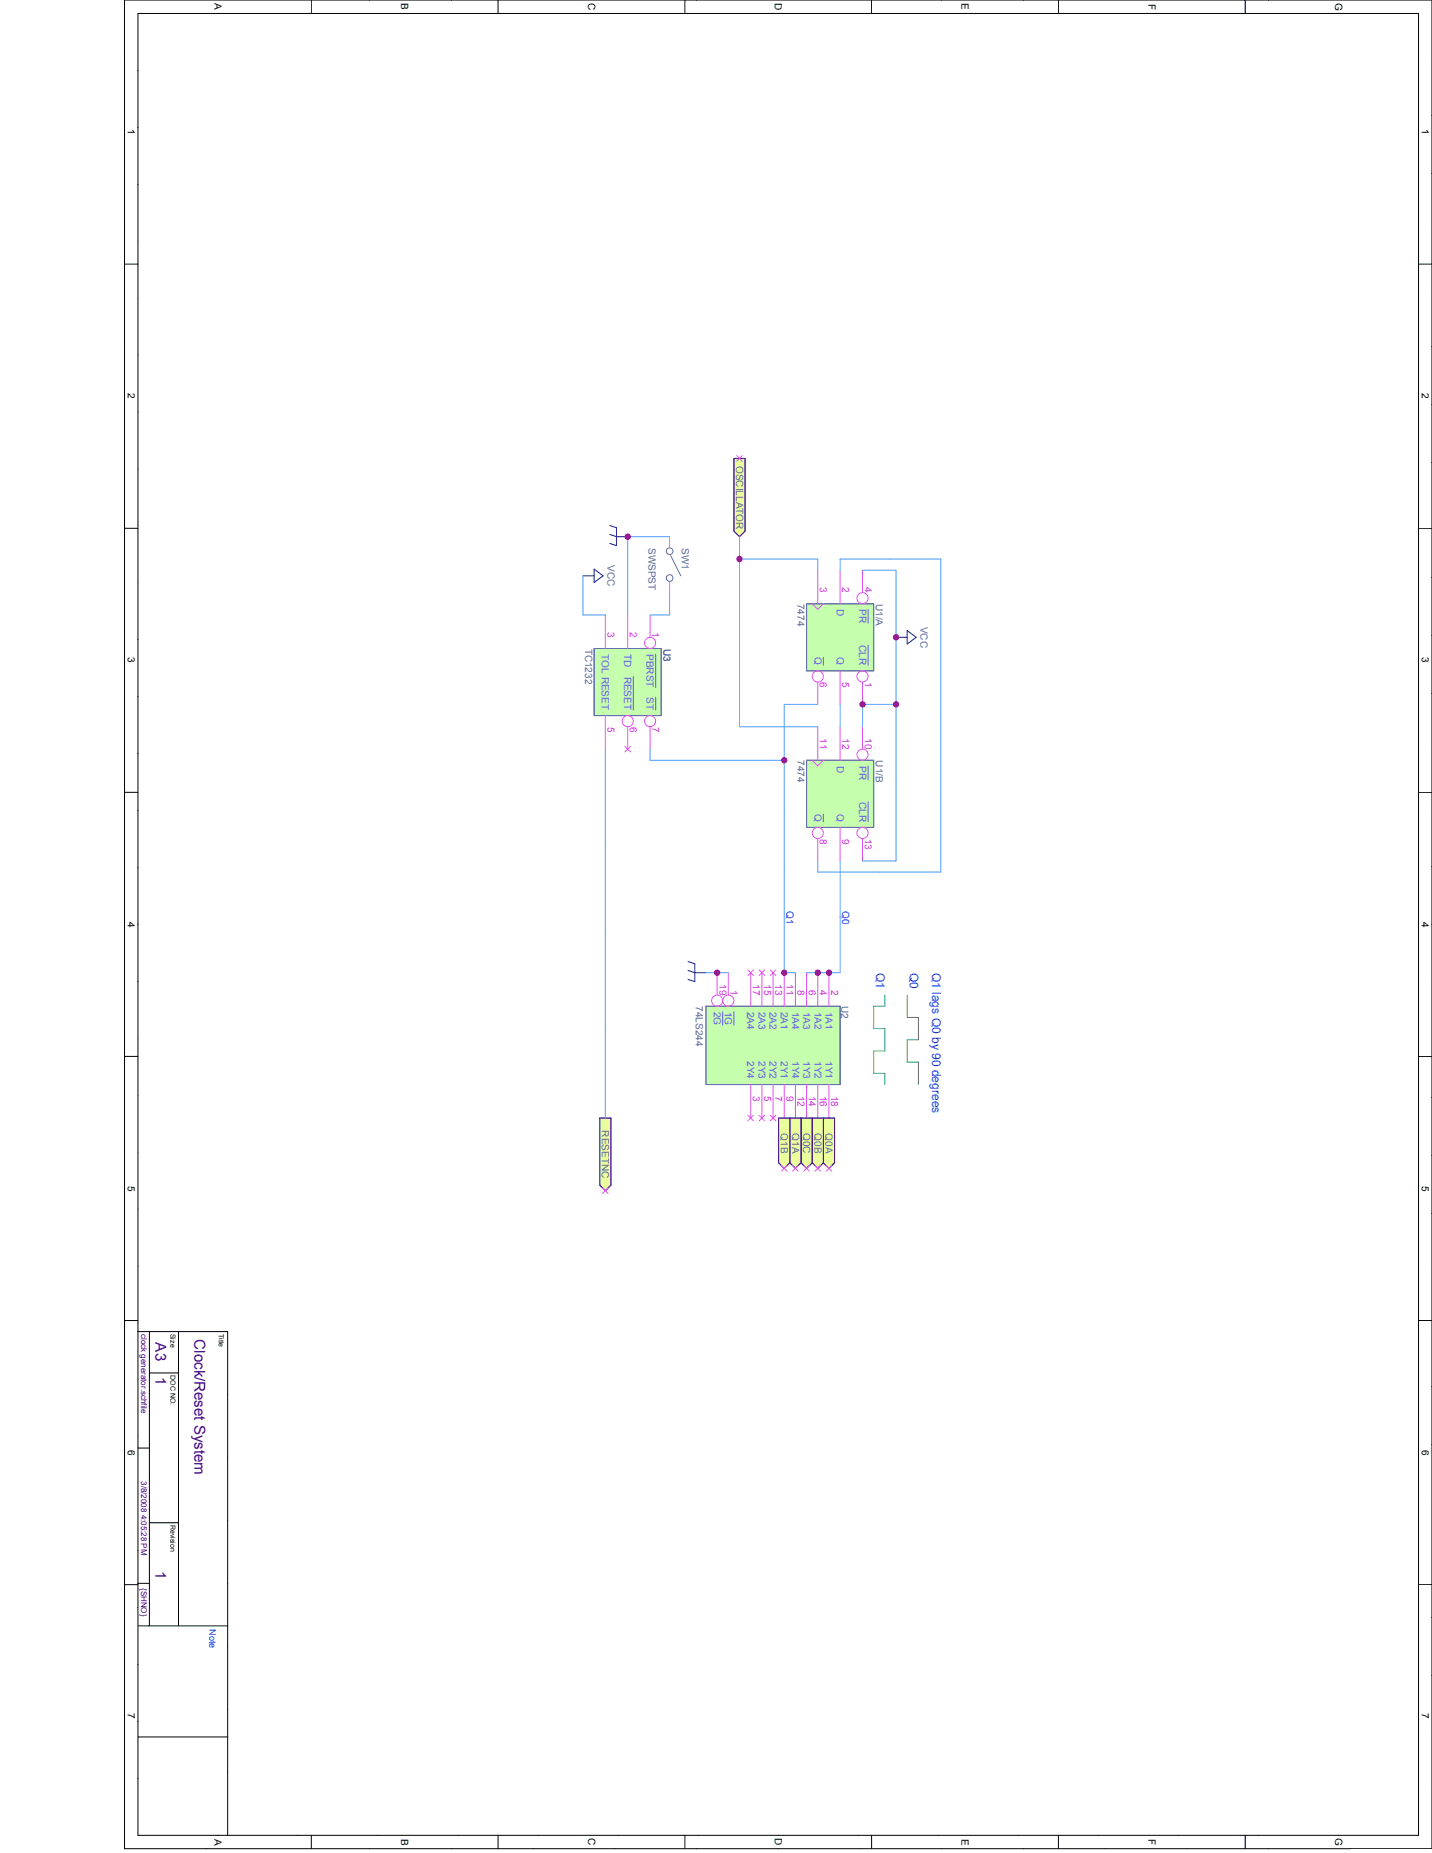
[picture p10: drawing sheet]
<svg xmlns="http://www.w3.org/2000/svg" width="216mm" height="279mm" viewBox="0 0 216 279" stroke-linecap="round" stroke-linejoin="round" font-family="sans-serif">
<g fill="none" stroke="#000" stroke-width=".15">
<path d="M18.8 0h197.1v278.8h-197.1zM20.8 2h193.1v274.7h-193.1zM46.9 0v2M75.1 0v2M103.3 0v2M131.4 0v2M159.6 0v2M187.7 0v2M18.8 39.8h2M213.9 39.8h2M18.8 79.7h2M213.9 79.7h2"/>
<path d="M18.8 119.5h2M213.9 119.5h2M18.8 159.3h2M213.9 159.3h2M18.8 199.1h2M213.9 199.1h2M20.8 200.8h13.5v75.9M20.8 218.3h1.7M22.5 200.8v44.3M22.5 207h4.4M26.9 200.8v44.3M18.8 238.9h2"/>
<path d="M20.8 238.7h1.7M22.5 229.6h4.4M213.9 238.9h2M20.8 245.1h13.5M20.8 261.9h13.6M46.9 276.7v2.1M75.1 276.7v2.1M103.3 276.7v2.1M131.4 276.7v2.1M159.6 276.7v2.1M187.7 276.7v2.1"/>
</g>
<path d="M22.5 245.1h.1M26.9 245.1h.1" fill="none" stroke="#31b34f" stroke-width=".15"/>
<path d="M121.6 114.6h10.1v10.2h-10.1z" fill-rule="evenodd" fill="#c5ffad"/>
<path d="M121.6 114.6h10.1v10.2h-10.1z" fill="none" stroke="#636ea1" stroke-width=".15"/>
<g fill="none" stroke="#e54fff" stroke-width=".15">
<path d="M122.5 114.6l.8 .9 .8-.9M123.3 109.6v5M126.7 109.6v5M130 109.6v3.4M123.3 126.4v3.4M126.7 124.8v5M130 126.4v3.4"/>
<circle cx="130" cy="113.8" r=".84"/>
<circle cx="123.3" cy="125.6" r=".84"/>
<circle cx="130" cy="125.6" r=".84"/>
</g>
<path d="M130.9 115.5v2.1M124.1 122.7v1.2M130.9 120.9v3" fill="none" stroke="#6a5afa" stroke-width=".15"/>
<path d="M106.4 151.7h20.3v11.8h-20.3z" fill-rule="evenodd" fill="#c5ffad"/>
<path d="M106.4 151.7h20.3v11.8h-20.3z" fill="none" stroke="#636ea1" stroke-width=".15"/>
<g fill="none" stroke="#e54fff" stroke-width=".15">
<path d="M108.1 146.7v3.3M109.8 146.7v3.3M112.8 146.2l.8 .9M113.2 146.7v5M113.6 146.2l-.8 .9M114.4 146.2l.9 .9M114.9 146.7v5M115.3 146.2l-.9 .9M116.1 146.2l.9 .9M116.6 146.7v5M117 146.2l-.9 .9M118.2 146.7v5"/>
<path d="M119.9 146.7v5M121.6 146.7v5M123.3 146.7v5M125 146.7v5M112.8 168.2l.8 .8M113.2 163.5v5.1M113.6 168.2l-.8 .8M114.4 168.2l.9 .8M114.9 163.5v5.1M115.3 168.2l-.9 .8M116.1 168.2l.9 .8M116.6 163.5v5.1"/>
<path d="M117 168.2l-.9 .8M118.2 163.5v5.1M119.9 163.5v5.1M121.6 163.5v5.1M123.3 163.5v5.1M125 163.5v5.1"/>
<circle cx="108.1" cy="150.9" r=".84"/>
<circle cx="109.8" cy="150.9" r=".84"/>
</g>
<path d="M109 152.6v2M110.6 152.6v2" fill="none" stroke="#6a5afa" stroke-width=".15"/>
<path d="M89.6 97.8h10.1v10.1h-10.1z" fill-rule="evenodd" fill="#c5ffad"/>
<path d="M89.6 97.8h10.1v10.1h-10.1z" fill="none" stroke="#636ea1" stroke-width=".15"/>
<g fill="none" stroke="#e54fff" stroke-width=".15">
<path d="M91.3 92.7v5.1M94.6 92.7v5.1M98 92.7v3.4M91.3 107.9v5.1M94.2 112.5l.9 .9M94.6 109.6v3.4M95.1 112.5l-.9 .9M98 109.6v3.4"/>
<circle cx="98" cy="96.9" r=".84"/>
<circle cx="94.6" cy="108.7" r=".84"/>
<circle cx="98" cy="108.7" r=".84"/>
</g>
<path d="M98.9 98.6v5.1M95.5 102v5.1M98.9 105.1v2" fill="none" stroke="#6a5afa" stroke-width=".15"/>
<path d="M121.6 91h10.1v10.2h-10.1z" fill-rule="evenodd" fill="#c5ffad"/>
<path d="M121.6 91h10.1v10.2h-10.1z" fill="none" stroke="#636ea1" stroke-width=".15"/>
<g fill="none" stroke="#e54fff" stroke-width=".15">
<path d="M122.5 91l.8 .9 .8-.9M123.3 86v5M126.7 86v5M130 86v3.4M123.3 102.8v3.4M126.7 101.2v5M130 102.8v3.4"/>
<circle cx="130" cy="90.2" r=".84"/>
<circle cx="123.3" cy="102" r=".84"/>
<circle cx="130" cy="102" r=".84"/>
</g>
<path d="M124.1 99.1v1.2M130.9 91.9v2.1M130.9 97.3v3" fill="none" stroke="#6a5afa" stroke-width=".15"/>
<path d="M110.6 69.1h1.7v11l-.8 .8-.9-.8z" fill-rule="evenodd" fill="#eafe9b"/>
<path d="M110.6 69.1h1.7v11l-.8 .8-.9-.8z" fill="none" stroke="#58209d" stroke-width=".15"/>
<path d="M111.1 68.7l.8 .8M111.9 68.7l-.8 .8M101 80.9v1.7M101 87.7v1.7" fill="none" stroke="#e54fff" stroke-width=".15"/>
<g fill="none" stroke="#636ea1" stroke-width=".15">
<path d="M101.1 83.8l1.5 3"/>
<circle cx="101" cy="87.2" r=".5"/>
<circle cx="101" cy="83.1" r=".5"/>
</g>
<path d="M133.4 150v1.7h-1.7v3.4h1.7v3.4h-1.7v3.3h1.7v1.7M136.8 150v3.4h1.7v3.4h-1.7v3.4h1.7v3.3" fill="none" stroke="#31b34f" stroke-width=".15"/>
<path d="M135.1 96.1h1.7M136.8 95.1l1.3 1-1.3 1zM103.7 146.3l1.1 .4h1.6M103.7 145l1.1 .3v2.7l-1.1-.3" fill="none" stroke="#181a93" stroke-width=".15"/>
<path d="M124.1 168.6h1.7v6.7l-.8 .9-.9-.9z" fill-rule="evenodd" fill="#eafe9b"/>
<path d="M124.1 168.6h1.7v6.7l-.8 .9-.9-.9z" fill="none" stroke="#58209d" stroke-width=".15"/>
<path d="M124.6 175.8l.8 .8M125.4 175.8l-.8 .8" fill="none" stroke="#e54fff" stroke-width=".15"/>
<path d="M122.5 168.6h1.6v6.7l-.8 .9-.8-.9z" fill-rule="evenodd" fill="#eafe9b"/>
<path d="M122.5 168.6h1.6v6.7l-.8 .9-.8-.9z" fill="none" stroke="#58209d" stroke-width=".15"/>
<path d="M122.9 175.8l.8 .8M123.7 175.8l-.8 .8" fill="none" stroke="#e54fff" stroke-width=".15"/>
<path d="M120.8 168.6h1.7v6.7l-.9 .9-.8-.9z" fill-rule="evenodd" fill="#eafe9b"/>
<path d="M120.8 168.6h1.7v6.7l-.9 .9-.8-.9z" fill="none" stroke="#58209d" stroke-width=".15"/>
<path d="M121.2 175.8l.8 .8M122 175.8l-.8 .8" fill="none" stroke="#e54fff" stroke-width=".15"/>
<path d="M119.1 168.6h1.7v6.7l-.9 .9-.8-.9z" fill-rule="evenodd" fill="#eafe9b"/>
<path d="M119.1 168.6h1.7v6.7l-.9 .9-.8-.9z" fill="none" stroke="#58209d" stroke-width=".15"/>
<path d="M119.5 175.8l.8 .8M120.3 175.8l-.8 .8" fill="none" stroke="#e54fff" stroke-width=".15"/>
<path d="M117.4 168.6h1.7v6.7l-.9 .9-.8-.9z" fill-rule="evenodd" fill="#eafe9b"/>
<path d="M117.4 168.6h1.7v6.7l-.9 .9-.8-.9z" fill="none" stroke="#58209d" stroke-width=".15"/>
<path d="M117.8 175.8l.9 .8M118.7 175.8l-.9 .8" fill="none" stroke="#e54fff" stroke-width=".15"/>
<path d="M91.9 79.2l1 .4v2.7l-1-.4M87.9 86.8h1.7M89.6 85.8l1.3 1-1.3 1zM91.9 80.6l1 .3h1.7" fill="none" stroke="#181a93" stroke-width=".15"/>
<path d="M90.4 168.6h1.7v10.1l-.8 .8-.9-.8z" fill-rule="evenodd" fill="#eafe9b"/>
<path d="M90.4 168.6h1.7v10.1l-.8 .8-.9-.8z" fill="none" stroke="#58209d" stroke-width=".15"/>
<path d="M90.8 179.1l.9 .9M91.7 179.1l-.9 .9" fill="none" stroke="#e54fff" stroke-width=".15"/>
<g fill="none" stroke="#4b9cff" stroke-width=".15">
<path d="M87.9 86.8v5.9h3.4M101 80.9h-6.4v11.8M101 89.4v3.3h-3M111.5 80.9v28.7h11.8M111.5 84.3h11.8v1.7M126.7 86v-1.7h15.1v47.2h-18.5v-1.7M130 86h5.1v43.8h-5.1M91.3 113v55.6M98 113v1.6h20.2M123.3 106.2h-5.1v40.5h1.7M126.7 106.2v3.4M135.1 106.2h-5.1v3.4"/>
<path d="M126.7 129.8v16.9h-5.1M106.4 146.7h3.4"/>
</g>
<circle cx="135.1" cy="96.1" r=".4" fill="#bf0a85"/>
<circle cx="135.1" cy="96.1" r=".4" fill="none" stroke="#bf0a85" stroke-width=".15"/>
<circle cx="135.1" cy="106.2" r=".4" fill="#bf0a85"/>
<circle cx="135.1" cy="106.2" r=".4" fill="none" stroke="#bf0a85" stroke-width=".15"/>
<circle cx="130" cy="106.2" r=".4" fill="#bf0a85"/>
<circle cx="130" cy="106.2" r=".4" fill="none" stroke="#bf0a85" stroke-width=".15"/>
<circle cx="118.2" cy="114.6" r=".4" fill="#bf0a85"/>
<circle cx="118.2" cy="114.6" r=".4" fill="none" stroke="#bf0a85" stroke-width=".15"/>
<circle cx="108.1" cy="146.7" r=".4" fill="#bf0a85"/>
<circle cx="108.1" cy="146.7" r=".4" fill="none" stroke="#bf0a85" stroke-width=".15"/>
<circle cx="125" cy="146.7" r=".4" fill="#bf0a85"/>
<circle cx="125" cy="146.7" r=".4" fill="none" stroke="#bf0a85" stroke-width=".15"/>
<circle cx="111.5" cy="84.3" r=".4" fill="#bf0a85"/>
<circle cx="111.5" cy="84.3" r=".4" fill="none" stroke="#bf0a85" stroke-width=".15"/>
<circle cx="118.2" cy="146.7" r=".4" fill="#bf0a85"/>
<circle cx="118.2" cy="146.7" r=".4" fill="none" stroke="#bf0a85" stroke-width=".15"/>
<circle cx="123.3" cy="146.7" r=".4" fill="#bf0a85"/>
<circle cx="123.3" cy="146.7" r=".4" fill="none" stroke="#bf0a85" stroke-width=".15"/>
<circle cx="94.6" cy="80.9" r=".4" fill="#bf0a85"/>
<circle cx="94.6" cy="80.9" r=".4" fill="none" stroke="#bf0a85" stroke-width=".15"/>
<g font-size="2.3" fill="#420084">
<text x="23.4" y="202.4" transform="rotate(90 23.4 202.4)">A3</text>
<text x="29.3" y="202" transform="rotate(90 29.3 202)">Clock/Reset System</text>
<text x="23.4" y="207.7" transform="rotate(90 23.4 207.7)">1</text>
<text x="23.4" y="236.9" transform="rotate(90 23.4 236.9)">1</text>
</g>
<g font-size="1.8" fill="#1021ff">
<text x="132.1" y="146.7" transform="rotate(90 132.1 146.7)">Q1</text>
<text x="137.2" y="146.7" transform="rotate(90 137.2 146.7)">Q0</text>
<text x="140.5" y="146.7" transform="rotate(90 140.5 146.7)">Q1 lags Q0 by 90 degrees</text>
</g>
<g font-size="1.5">
<text x="32.3" y=".5" transform="rotate(90 32.3 .5)">A</text>
<text x="60.5" y=".5" transform="rotate(90 60.5 .5)">B</text>
<text x="88.7" y=".5" transform="rotate(90 88.7 .5)">C</text>
<text x="116.8" y=".5" transform="rotate(90 116.8 .5)">D</text>
<text x="145" y=".5" transform="rotate(90 145 .5)">E</text>
<text x="173.1" y=".6" transform="rotate(90 173.1 .6)">F</text>
<text x="201.3" y=".4" transform="rotate(90 201.3 .4)">G</text>
<text x="19.3" y="19.5" transform="rotate(90 19.3 19.5)">1</text>
<text x="214.4" y="19.5" transform="rotate(90 214.4 19.5)">1</text>
<text x="19.3" y="59.3" transform="rotate(90 19.3 59.3)">2</text>
<text x="214.4" y="59.3" transform="rotate(90 214.4 59.3)">2</text>
<text x="19.3" y="99.1" transform="rotate(90 19.3 99.1)">3</text>
<text x="214.4" y="99.1" transform="rotate(90 214.4 99.1)">3</text>
<text x="19.3" y="139" transform="rotate(90 19.3 139)">4</text>
<text x="214.4" y="139" transform="rotate(90 214.4 139)">4</text>
<text x="19.3" y="178.8" transform="rotate(90 19.3 178.8)">5</text>
<text x="214.4" y="178.8" transform="rotate(90 214.4 178.8)">5</text>
<text x="19.3" y="218.6" transform="rotate(90 19.3 218.6)">6</text>
<text x="214.4" y="218.6" transform="rotate(90 214.4 218.6)">6</text>
<text x="19.3" y="258.2" transform="rotate(90 19.3 258.2)">7</text>
<text x="214.4" y="258.2" transform="rotate(90 214.4 258.2)">7</text>
<text x="32.3" y="277.2" transform="rotate(90 32.3 277.2)">A</text>
<text x="60.5" y="277.2" transform="rotate(90 60.5 277.2)">B</text>
<text x="88.7" y="277.2" transform="rotate(90 88.7 277.2)">C</text>
<text x="116.8" y="277.2" transform="rotate(90 116.8 277.2)">D</text>
<text x="145" y="277.2" transform="rotate(90 145 277.2)">E</text>
<text x="173.1" y="277.3" transform="rotate(90 173.1 277.3)">F</text>
<text x="201.3" y="277.2" transform="rotate(90 201.3 277.2)">G</text>
</g>
<g font-size="1.5" fill="#546e96">
<text x="111" y="70.2" transform="rotate(90 111 70.2)">OSCILLATOR</text>
<text x="97.8" y="82.6" transform="rotate(90 97.8 82.6)">SWSPST</text>
<text x="102.8" y="82.6" transform="rotate(90 102.8 82.6)">SW1</text>
<text x="91.6" y="85.2" transform="rotate(90 91.6 85.2)">VCC</text>
<text x="120.3" y="91" transform="rotate(90 120.3 91)">7474</text>
<text x="132.1" y="91" transform="rotate(90 132.1 91)">U1/A</text>
<text x="138.8" y="94.5" transform="rotate(90 138.8 94.5)">VCC</text>
<text x="88.2" y="97.8" transform="rotate(90 88.2 97.8)">TC1232</text>
<text x="100" y="97.8" transform="rotate(90 100 97.8)">U3</text>
<text x="120.3" y="114.6" transform="rotate(90 120.3 114.6)">7474</text>
<text x="132.1" y="114.6" transform="rotate(90 132.1 114.6)">U1/B</text>
<text x="104.9" y="151.7" transform="rotate(90 104.9 151.7)">74LS244</text>
<text x="126.8" y="151.7" transform="rotate(90 126.8 151.7)">U2</text>
<text x="90.8" y="170.4" transform="rotate(90 90.8 170.4)">RESETNC</text>
<text x="117.7" y="170.9" transform="rotate(90 117.7 170.9)">Q1B</text>
<text x="119.4" y="170.9" transform="rotate(90 119.4 170.9)">Q1A</text>
<text x="121.1" y="170.8" transform="rotate(90 121.1 170.8)">Q0C</text>
<text x="122.8" y="170.9" transform="rotate(90 122.8 170.9)">Q0B</text>
<text x="124.5" y="170.9" transform="rotate(90 124.5 170.9)">Q0A</text>
</g>
<g font-size="1.5" fill="#df38af">
<text x="123.6" y="88.5" transform="rotate(90 123.6 88.5)">3</text>
<text x="127" y="88.5" transform="rotate(90 127 88.5)">2</text>
<text x="130.4" y="88.5" transform="rotate(90 130.4 88.5)">4</text>
<text x="91.6" y="95.3" transform="rotate(90 91.6 95.3)">3</text>
<text x="95" y="95.3" transform="rotate(90 95 95.3)">2</text>
<text x="98.3" y="95.3" transform="rotate(90 98.3 95.3)">1</text>
<text x="123.6" y="102.8" transform="rotate(90 123.6 102.8)">6</text>
<text x="127" y="102.8" transform="rotate(90 127 102.8)">5</text>
<text x="130.4" y="102.8" transform="rotate(90 130.4 102.8)">1</text>
<text x="91.6" y="109.6" transform="rotate(90 91.6 109.6)">5</text>
<text x="95" y="109.6" transform="rotate(90 95 109.6)">6</text>
<text x="98.3" y="109.6" transform="rotate(90 98.3 109.6)">7</text>
<text x="123.6" y="111.3" transform="rotate(90 123.6 111.3)">11</text>
<text x="127" y="111.3" transform="rotate(90 127 111.3)">12</text>
<text x="130.4" y="111.3" transform="rotate(90 130.4 111.3)">10</text>
<text x="123.6" y="126.4" transform="rotate(90 123.6 126.4)">8</text>
<text x="127" y="126.4" transform="rotate(90 127 126.4)">9</text>
<text x="130.4" y="126.4" transform="rotate(90 130.4 126.4)">13</text>
<text x="108.5" y="148.4" transform="rotate(90 108.5 148.4)">19</text>
<text x="110.1" y="149.2" transform="rotate(90 110.1 149.2)">1</text>
<text x="113.5" y="148.4" transform="rotate(90 113.5 148.4)">17</text>
<text x="115.2" y="148.4" transform="rotate(90 115.2 148.4)">15</text>
<text x="116.9" y="148.4" transform="rotate(90 116.9 148.4)">13</text>
<text x="118.6" y="148.4" transform="rotate(90 118.6 148.4)">11</text>
<text x="120.3" y="149.2" transform="rotate(90 120.3 149.2)">8</text>
<text x="121.9" y="149.2" transform="rotate(90 121.9 149.2)">6</text>
<text x="123.6" y="149.2" transform="rotate(90 123.6 149.2)">4</text>
<text x="125.3" y="149.2" transform="rotate(90 125.3 149.2)">2</text>
<text x="113.5" y="165.2" transform="rotate(90 113.5 165.2)">3</text>
<text x="115.2" y="165.2" transform="rotate(90 115.2 165.2)">5</text>
<text x="116.9" y="165.2" transform="rotate(90 116.9 165.2)">7</text>
<text x="118.6" y="165.2" transform="rotate(90 118.6 165.2)">9</text>
<text x="120.3" y="165.2" transform="rotate(90 120.3 165.2)">12</text>
<text x="121.9" y="165.2" transform="rotate(90 121.9 165.2)">14</text>
<text x="123.6" y="165.2" transform="rotate(90 123.6 165.2)">16</text>
<text x="125.3" y="165.2" transform="rotate(90 125.3 165.2)">18</text>
</g>
<g font-size="1.5" fill="#6a5afa">
<text x="126.2" y="91.9" transform="rotate(90 126.2 91.9)">D</text>
<text x="129.5" y="91.9" transform="rotate(90 129.5 91.9)">PR</text>
<text x="90.8" y="98.6" transform="rotate(90 90.8 98.6)">TOL RESET</text>
<text x="94.1" y="98.6" transform="rotate(90 94.1 98.6)">TD</text>
<text x="97.5" y="98.6" transform="rotate(90 97.5 98.6)">PBRST</text>
<text x="122.8" y="99.1" transform="rotate(90 122.8 99.1)">Q</text>
<text x="126.2" y="99.1" transform="rotate(90 126.2 99.1)">Q</text>
<text x="129.5" y="97.3" transform="rotate(90 129.5 97.3)">CLR</text>
<text x="94.1" y="102" transform="rotate(90 94.1 102)">RESET</text>
<text x="97.5" y="105.1" transform="rotate(90 97.5 105.1)">ST</text>
<text x="126.2" y="115.5" transform="rotate(90 126.2 115.5)">D</text>
<text x="129.5" y="115.5" transform="rotate(90 129.5 115.5)">PR</text>
<text x="122.8" y="122.7" transform="rotate(90 122.8 122.7)">Q</text>
<text x="126.2" y="122.7" transform="rotate(90 126.2 122.7)">Q</text>
<text x="129.5" y="120.9" transform="rotate(90 129.5 120.9)">CLR</text>
<text x="107.6" y="152.6" transform="rotate(90 107.6 152.6)">2G</text>
<text x="109.3" y="152.6" transform="rotate(90 109.3 152.6)">1G</text>
<text x="112.7" y="152.6" transform="rotate(90 112.7 152.6)">2A4</text>
<text x="114.4" y="152.6" transform="rotate(90 114.4 152.6)">2A3</text>
<text x="116" y="152.6" transform="rotate(90 116 152.6)">2A2</text>
<text x="117.7" y="152.6" transform="rotate(90 117.7 152.6)">2A1</text>
<text x="119.4" y="152.6" transform="rotate(90 119.4 152.6)">1A4</text>
<text x="121.1" y="152.6" transform="rotate(90 121.1 152.6)">1A3</text>
<text x="122.8" y="152.6" transform="rotate(90 122.8 152.6)">1A2</text>
<text x="124.5" y="152.6" transform="rotate(90 124.5 152.6)">1A1</text>
<text x="112.7" y="160" transform="rotate(90 112.7 160)">2Y4</text>
<text x="114.4" y="160" transform="rotate(90 114.4 160)">2Y3</text>
<text x="116" y="160" transform="rotate(90 116 160)">2Y2</text>
<text x="117.7" y="160" transform="rotate(90 117.7 160)">2Y1</text>
<text x="119.4" y="160" transform="rotate(90 119.4 160)">1Y4</text>
<text x="121.1" y="160" transform="rotate(90 121.1 160)">1Y3</text>
<text x="122.8" y="160" transform="rotate(90 122.8 160)">1Y2</text>
<text x="124.5" y="160" transform="rotate(90 124.5 160)">1Y1</text>
</g>
<g font-size="1.5" fill="#1021ff">
<text x="118.6" y="137.4" transform="rotate(90 118.6 137.4)">Q1</text>
<text x="127" y="137.4" transform="rotate(90 127 137.4)">Q0</text>
</g>
<text font-size="1.4" fill="#1021ff" x="31.6" y="245.7" transform="rotate(90 31.6 245.7)">Note</text>
<g font-size="1.2" fill="#420084">
<text x="21.3" y="201.1" transform="rotate(90 21.3 201.1)">clock generator.schfile</text>
<text x="21.3" y="223.3" transform="rotate(90 21.3 223.3)">3/8/2008 4:05:28 PM</text>
<text x="21.3" y="239.4" transform="rotate(90 21.3 239.4)">{SHNO}</text>
</g>
<g font-size="1.1">
<text x="25.7" y="201.1" transform="rotate(90 25.7 201.1)">Size</text>
<text x="33" y="201.1" transform="rotate(90 33 201.1)">Title</text>
<text x="25.7" y="207.4" transform="rotate(90 25.7 207.4)">DOC NO.</text>
<text x="25.7" y="229.9" transform="rotate(90 25.7 229.9)">Revision</text>
</g>
</svg>
